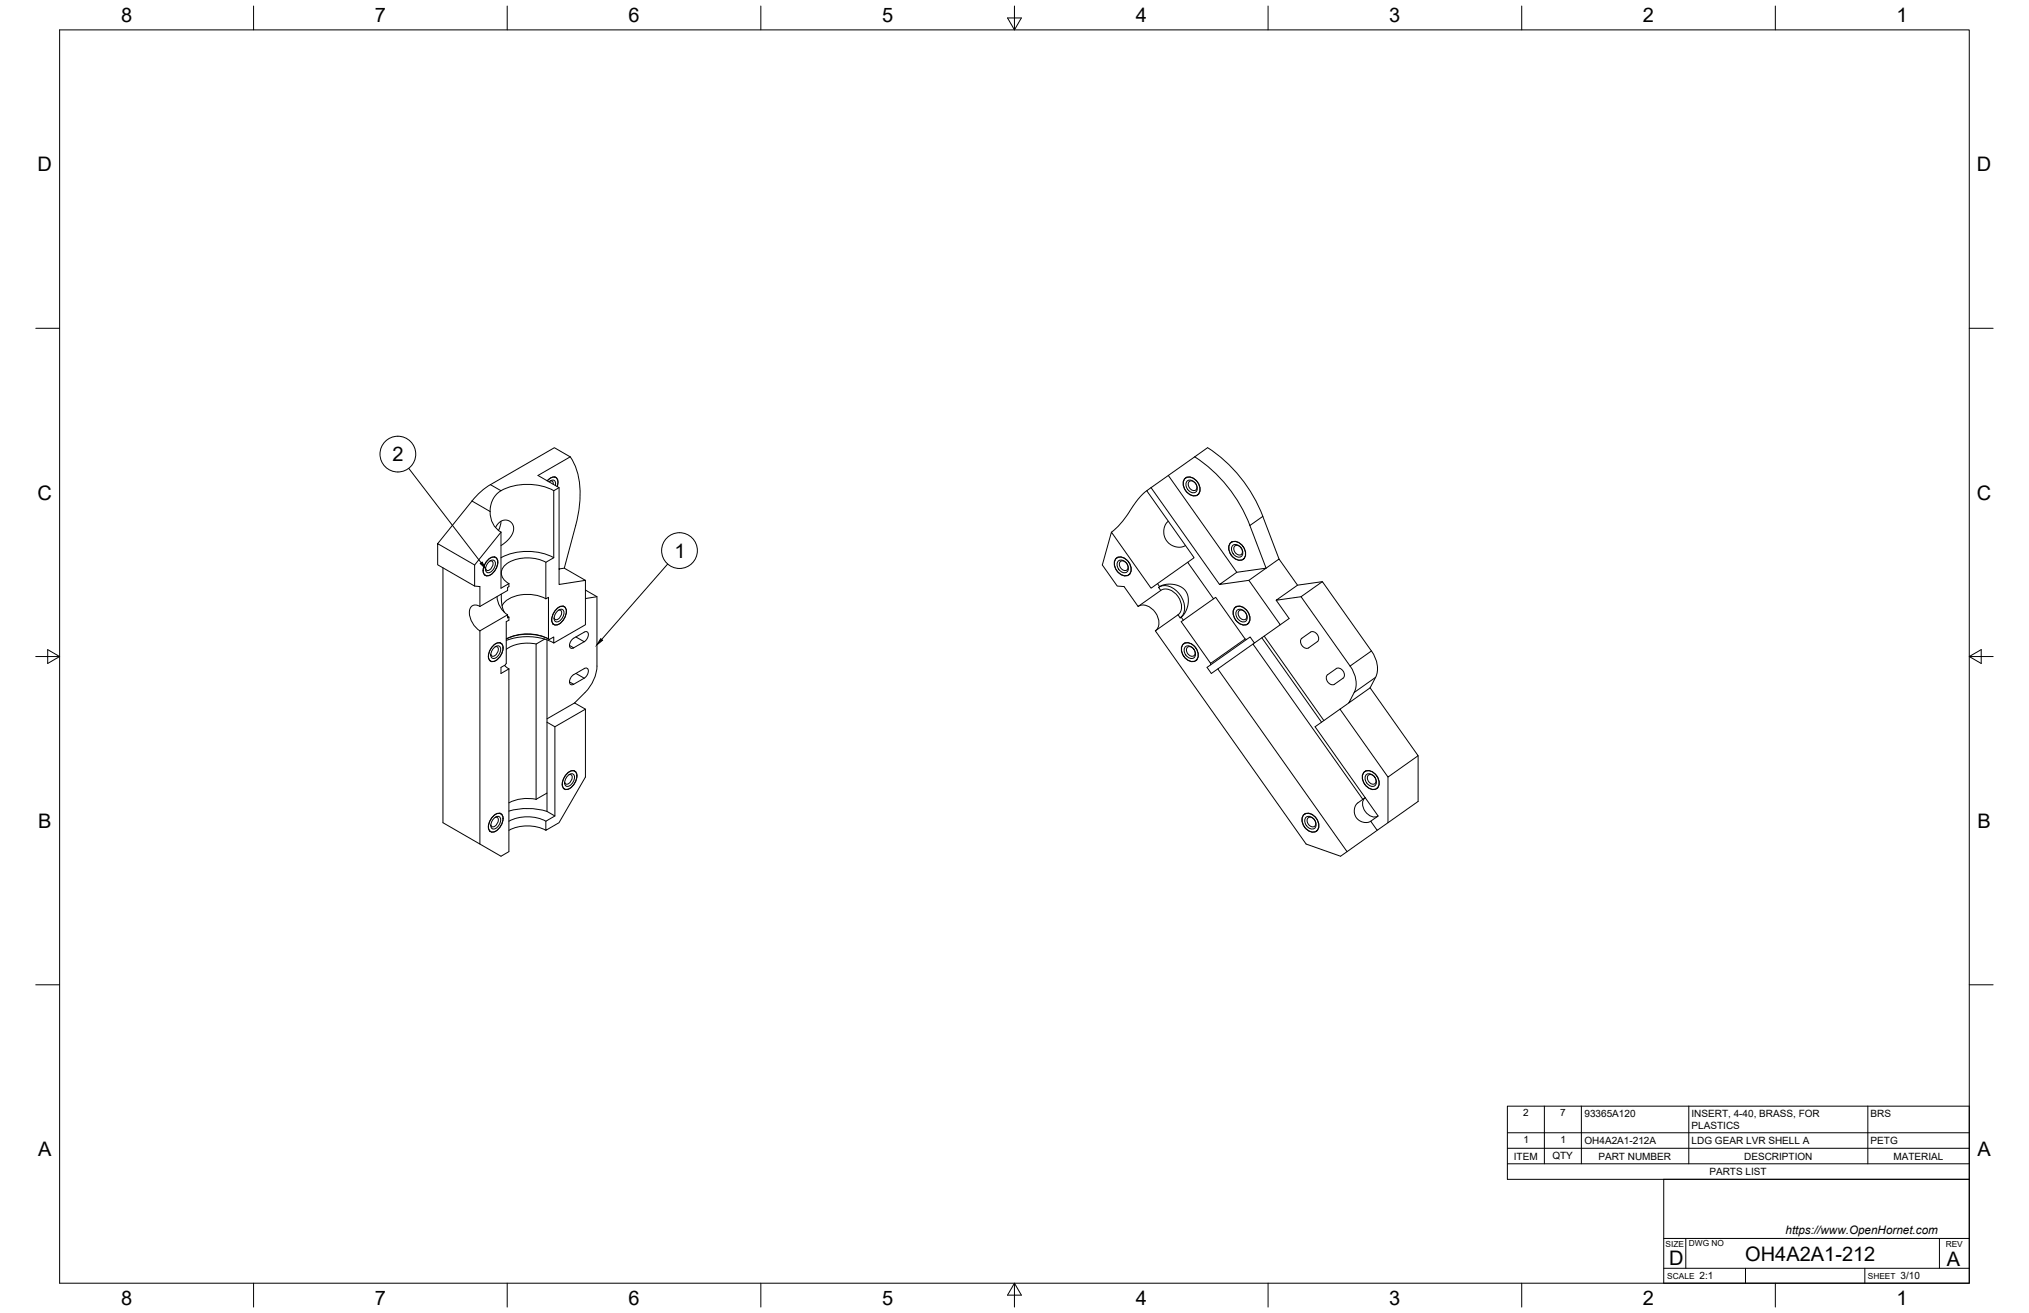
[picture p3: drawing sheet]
<svg xmlns="http://www.w3.org/2000/svg" width="864mm" height="559mm" viewBox="0 0 864 559" stroke-linecap="round" stroke-linejoin="round" font-family="sans-serif">
<!-- layer: Visible -->
<g fill="none" stroke="#000" stroke-width=".43">
<path d="M242.7 194.4l-13.7 8 9 5.1v41.3l11.2-1.8-9-5.2-2.2 .3M242.7 194.4l-6.7-3.9-27.3 15.8a28.4 28.4 0 0 0-7.8 6.9l-14.6 18.2M242.7 194.4a31.9 31.9 0 0 1 3.6 23.1l-1.3 6.2-4.8 18.1M508.5 194.4l-11.2 8M508.5 194.4a61 61 0 0 1 23.5 29.2M514 190.5l-5.5 3.9M514 190.5a61 61 0 0 1 23.5 29.3l6.9 18.1M208.6 217.7a9.6 9.6 0 0 0 4.7 8.8M233.7 205.1a1.54 1.54 0 0 1 2.2-.7 1.54 1.54 0 0 1 .5 2.2M234.1 204.8a1 1 0 0 1 1.2 .1 1 1 0 0 1 .2 1.2M235.7 208.8a22.7 22.7 0 0 0-24.2 1.4 10.6 10.6 0 0 0-2.9 7.5M236.1 203l.4 .2"/>
<path d="M237.1 207.1a2.57 2.57 0 0 0-1.5-4.1l-1.6 .7-1 1a2.58 2.58 0 0 1 4.2-.8l.3 1.7-.3 1.5M238 207.5l-2.3 1.4v28.5l-3.4 1.9v15.6l1.1-.7v17.7l.4 .3 1.9-1.1v2.6l13.5-7.8v-18.9M488.1 208.9l-2.6 2.3-3.2 4.2a42.2 42.2 0 0 1-9.2 11.1M489.9 207.5l29.2 41.3 7.3-5.2 12.5-1.8-7.3 5.2-12.5 1.8M489.9 207.5l7.4-5.1 29.1 41.2M489.9 207.5l-1.8 1.4 20.2 28.5-2.8 1.9 11 15.6 .9-.7 12.5 17.7 .6 .3 1.6-1.1 1.8 2.6 11-7.8-13.3-18.9M504.1 203.8a3.9 3.9 0 0 1 6.1 2.2 3.2 3.2 0 0 1-1.6 5.1 5.2 5.2 0 0 1-4.5-7.3zM504.2 203.9a3.9 3.9 0 0 1 6 2.1 3.1 3.1 0 0 1-1.7 5 5.1 5.1 0 0 1-4.3-7.1zM505.1 204.9a2.8 2.8 0 0 1 4.4 2.1 2 2 0 0 1-.9 2.7 2 2 0 0 1-2.7-.9l-1-1.8-.1-1.1zM505.2 203.1l-.6 .4M506.3 204.9a2.42 2.42 0 0 1 2.6 .9 2.42 2.42 0 0 1 0 2.8 2.42 2.42 0 0 1-2.6-1 2.42 2.42 0 0 1 0-2.7zM510.2 210.2l-.5 .4"/>
<path d="M186.3 231.4l15.7 9.1v8.9l-15.7-9zM207.5 238.4a2.4 2.4 0 0 1 4.2-.4 5.9 5.9 0 0 1-4.7 7.1 3 3 0 0 1-.9-4.6zM207.5 238.5a2.36 2.36 0 0 1 4.1-.5 5.7 5.7 0 0 1-4.6 7 2.97 2.97 0 0 1-.8-4.5zM207.8 239.4l.5-.4a1.47 1.47 0 0 1 1.9-.5 1.47 1.47 0 0 1 .6 1.9 3.5 3.5 0 0 1-3.5 3.2 3.2 3.2 0 0 1 .5-4.2zM208.5 238.8a1.08 1.08 0 0 1 1.3 .3 1.08 1.08 0 0 1 0 1.3 2.51 2.51 0 0 1-2.7 2.3l-.4-.7M210.5 237l.1 .1M210.6 237.1l.3 .2M210.9 224.6l1.3-1.9 2.1-1.3 2.4 .3 1.5 1.4a6.3 6.3 0 0 1-2.6 7.3l-2.4 1.8M213.2 221.8l-.3 2.2-.7 1.8M213.2 226.5v23.8l3.4-1.9M213.2 226.5l-11.2 14M213.3 237.4a24.8 24.8 0 0 1 22.4 0"/>
<path d="M232.3 239.3a16.5 16.5 0 0 0-17.5 1.4 4.6 4.6 0 0 0 1.8 7.7M474.8 237.9a3.9 3.9 0 0 1 6.1 2.1 3.2 3.2 0 0 1-1.7 5.1 5.2 5.2 0 0 1-4.4-7.2zM474.9 237.9a3.9 3.9 0 0 1 5.9 2.1 3.1 3.1 0 0 1-1.6 5 5.1 5.1 0 0 1-4.3-7.1zM475.8 239a2.8 2.8 0 0 1 4.4 2 2 2 0 0 1-.9 2.7 2 2 0 0 1-2.7-.9l-1-1.7-.1-1.2zM475.9 237.1l-.6 .4M477 238.9a2.42 2.42 0 0 1 2.6 .9 2.42 2.42 0 0 1 0 2.8 2.42 2.42 0 0 1-2.6-.9 2.42 2.42 0 0 1 0-2.8zM497.3 221.8a6.4 6.4 0 0 0-.8 8.3 6.4 6.4 0 0 0 8.1 2.1M505.5 239.3l-12.8 9.1 .9 1.3 1.4-.7 2-.4 3.9 .4 2 .9 1.8 1.7 1 2.4v3l-1.1 3.4-1.8 2.3M523.5 231.2a3.9 3.9 0 0 1 6.1 2.2 3.2 3.2 0 0 1-1.7 5.1 5.2 5.2 0 0 1-4.4-7.3zM523.6 231.3a3.9 3.9 0 0 1 5.9 2.1 3.1 3.1 0 0 1-1.6 5 5.1 5.1 0 0 1-4.3-7.1zM524.3 230.7l-.3 .2M524.5 232.3a2.8 2.8 0 0 1 4.4 2.1 2 2 0 0 1-.9 2.7 2 2 0 0 1-2.7-.9l-1-1.7-.1-1.2z"/>
<path d="M524.6 230.5l-.3 .2M525.7 232.3a2.42 2.42 0 0 1 2.6 .9 2.42 2.42 0 0 1 0 2.8 2.42 2.42 0 0 1-2.6-.9 2.42 2.42 0 0 1 0-2.8zM529.6 237.6l-.5 .4M532 223.6l6.9 18.2 5.5-3.9 7.9 11.1M188.5 241.7v108.4l15.8 9.1v-90.7M204.3 258.1a2.74 2.74 0 0 0-3.2-.3 2.74 2.74 0 0 0-1.3 2.9 9.9 9.9 0 0 0 4.5 7.8M206.2 244.6l.4 .2M211.6 253.9a9.9 9.9 0 0 0 4.5 7.8M213.3 252.9l.3 4.5 1.1 3.2M216.6 248.4v1.3l-.6 .3v1.3l-11.7 6.8v-8.5l-2.3-.2M232.3 254.8a16.7 16.7 0 0 0-17.2 1.1l-1.4 1.9M236.7 259.3a2.4 2.4 0 0 1 4.1-.4 5.9 5.9 0 0 1-4.6 7.1 3 3 0 0 1-.9-4.5z"/>
<path d="M236.7 259.4a2.36 2.36 0 0 1 4.1-.4 5.7 5.7 0 0 1-4.6 6.9 2.97 2.97 0 0 1-.8-4.4zM237.7 259.7a1.08 1.08 0 0 1 1.2 .4 1.08 1.08 0 0 1 .1 1.3 2.51 2.51 0 0 1-2.7 2.2l-.4-.7M239.7 258l.4 .2M249.2 251.1l4.9 2.9v29.5a17 17 0 0 1-5.1 11.2M254.1 254l-4.9 .7M480.9 244.2l-.5 .4M484.4 258.1a5.9 5.9 0 0 1 7.9 3.5 5.4 5.4 0 0 1-.5 6.9M492.7 248.4l-2.8 1.9-16.8-23.8-3.9 14 6.3 8.9 2.9 .2 6 8.5 9.7-6.8-1-1.3M493.1 250a6.7 6.7 0 0 1 8.5 2.3 8.1 8.1 0 0 1 1.3 10.1l-.6 .6M493.6 249.7l-.5 .3M494.1 251.3a5.9 5.9 0 0 1 7.8 3.4 5.4 5.4 0 0 1-.5 7M516.5 254.9l-13.7 9.7 12.5 17.7 14.6-10.4"/>
<path d="M525.4 258.8a3.9 3.9 0 0 1 6.1 2.1 3.2 3.2 0 0 1-1.7 5.1 5.2 5.2 0 0 1-4.4-7.2zM525.5 258.9a3.9 3.9 0 0 1 5.9 2.1 3.1 3.1 0 0 1-1.6 5 5.1 5.1 0 0 1-4.3-7.1zM526.4 259.9a2.8 2.8 0 0 1 4.3 2.1 2 2 0 0 1-.9 2.6 2 2 0 0 1-2.6-.9l-1.1-1.7-.1-1.1zM526.4 258.1l-.5 .3M527.5 259.8a2.42 2.42 0 0 1 2.6 1 2.42 2.42 0 0 1 .1 2.8 2.42 2.42 0 0 1-2.7-1 2.42 2.42 0 0 1 0-2.8zM543.2 255.5l5.5 7.7-3.8 2.7M562.8 247.5l-10.5 1.5-9.1 6.5 10.6-1.5M209.8 274.9a2.4 2.4 0 0 1 4.1-.4 5.9 5.9 0 0 1-4.7 7.1 3 3 0 0 1-.8-4.6zM209.8 275a2.36 2.36 0 0 1 4-.5 5.7 5.7 0 0 1-4.5 7 2.97 2.97 0 0 1-.9-4.5zM210.1 275.9l.4-.4a1.47 1.47 0 0 1 2-.5 1.47 1.47 0 0 1 .6 1.9 3.5 3.5 0 0 1-3.6 3.2 3.2 3.2 0 0 1 .6-4.2zM210.8 275.3a1.08 1.08 0 0 1 1.2 .3 1.08 1.08 0 0 1 0 1.3 2.51 2.51 0 0 1-2.7 2.3l-.4-.8M212.8 273.5v.1"/>
<path d="M212.8 273.6l.4 .2M215.5 272.6a24.9 24.9 0 0 1 20.2 1M216 262.3l.6 .4M216 261.7v1.3l.6-.3M216 261.7l-11.7 6.8M216.6 262.7v1.2l-1.1 .7v17.7l-.4 .7-1.9 1v2.6l3.4-1.9M228.2 274.1a16.4 16.4 0 0 0-12.7 2.2M231.8 272l-3.6 2.1v66.1l4.6-2.7M232.8 272.4v35l3.4 1.9v38l-3.9 2.2v3.9l5.6-3.3 11.3-19.4v-28.9l-4.6-2.6M233.5 271.9a19.8 19.8 0 0 0-18 .1 20.8 20.8 0 0 1 18.3 .2M235.3 265.5l.5 .3M237 260.3l.5-.4a1.47 1.47 0 0 1 1.9-.5 1.47 1.47 0 0 1 .6 2 3.5 3.5 0 0 1-3.5 3.2 3.2 3.2 0 0 1 .5-4.3z"/>
<path d="M243.7 272l5.4-3.2a1.2 1.2 0 0 1 1.2 .5 1.2 1.2 0 0 1 .1 1.3l-1.3 2.2-5.4 3.1a1.2 1.2 0 0 1-1.2-.5 1.2 1.2 0 0 1 0-1.3zM501.4 261.7l-9.7 6.8 64.2 90.7 14.7 5.2 15.6-11M501.4 261.7l.9 1.3M502.8 262.7l.9 1.2M502.8 262.7l-.5 .3M503.4 274.3a3.9 3.9 0 0 1 6.1 2.2 3.2 3.2 0 0 1-1.7 5.1 5.2 5.2 0 0 1-4.4-7.3zM503.4 274.4a3.9 3.9 0 0 1 6 2.1 3.1 3.1 0 0 1-1.6 5 5.1 5.1 0 0 1-4.4-7.1zM504.4 275.5a2.8 2.8 0 0 1 4.3 2 2 2 0 0 1-.9 2.7 2 2 0 0 1-2.7-.9l-1-1.7-.1-1.2zM504.4 273.6l-.5 .4M505.5 275.4a2.42 2.42 0 0 1 2.6 .9 2.42 2.42 0 0 1 0 2.8 2.42 2.42 0 0 1-2.6-.9 2.42 2.42 0 0 1 0-2.8zM530.5 272.2l-16.7 11.8 1.8 2.6 2.7-1.9M531.2 265.4l-.3 .2"/>
<path d="M531.5 265.2l-.3 .1M533.3 274.1l-15 10.6 55 77.8M533.9 273.7l-.6 .4 46.8 66.1a5.5 5.5 0 0 0-3.6 4 4.8 4.8 0 0 0 1.8 4.8 4.8 4.8 0 0 0 5.1 .5M537.1 271.4l25.4 36M538.1 270.7l25.4 36M554.1 271.6l3.7-2.6a2.66 2.66 0 0 1 2.9 1.1 2.66 2.66 0 0 1 0 3l-3.7 2.6a2.66 2.66 0 0 1-2.9-1 2.66 2.66 0 0 1 0-3.1zM208.4 281.1h.1M208.4 281.1l.4 .2M214.7 283.2l1.9 1.5M216.6 284.7v77.8l-3.4 1.9-8.9-5.2M244.2 287.1l4.9-2.8a1.2 1.2 0 0 1 1.2 .5 1.2 1.2 0 0 1 .1 1.3l-.8 1.7-.9 .8M244.2 287.1a3.1 3.1 0 0 0-1.3 4.2l1.3-.1 4.4-2.6"/>
<path d="M244.6 299.2l-11.8 6.7M249 294.7l-4.4 4.5M509.5 280.7l-.6 .4M515.3 282.3v.7M565.1 287.1l3.7-2.6a2.66 2.66 0 0 1 2.8 1.1 2.66 2.66 0 0 1 0 3M565.1 287.1a2.66 2.66 0 0 0 0 3.1 2.66 2.66 0 0 0 2.9 1l3.6-2.6M583.2 292.7l-9.1 6.5 2.3-4.5M583.2 292.7l2.3-4.4a11.2 11.2 0 0 0-1.8-11.3l-20.9-29.5-9 6.5 20.8 29.5a11.4 11.4 0 0 1 1.8 11.2M583.2 292.7l20.4 28.9-12.8 9.1-20.5-28.9 3.8-2.6M232.8 307.4v37.9l3.4 2M249.2 301.8l-13 7.5M570.3 301.8l-10.6 7.5 26.9 38-3.2 2.2 2.8 3.9 4.6-3.3v-19.4"/>
<path d="M239.8 335.5l.4 .3M241.2 329.3a2.4 2.4 0 0 1 4.1-.4 5.9 5.9 0 0 1-4.6 7.1 3 3 0 0 1-.9-4.5zM241.2 329.4a2.36 2.36 0 0 1 4.1-.4 5.7 5.7 0 0 1-4.6 6.9 2.97 2.97 0 0 1-.8-4.4zM241.5 330.3l.4-.4a1.47 1.47 0 0 1 2-.5 1.47 1.47 0 0 1 .6 2 3.5 3.5 0 0 1-3.6 3.2 3.2 3.2 0 0 1 .6-4.3zM242.2 329.7a1.08 1.08 0 0 1 1.2 .4 1.08 1.08 0 0 1 .1 1.2 2.51 2.51 0 0 1-2.7 2.3l-.4-.7M244.2 328l.4 .2M580.4 328.8a3.9 3.9 0 0 1 6.1 2.1 3.2 3.2 0 0 1-1.7 5.1 5.2 5.2 0 0 1-4.4-7.2zM580.4 328.9a3.9 3.9 0 0 1 6 2.1 3.1 3.1 0 0 1-1.6 5 5.1 5.1 0 0 1-4.4-7.1zM581.2 328.2l-.3 .2M581.4 329.9a2.8 2.8 0 0 1 4.3 2.1 2 2 0 0 1-.9 2.6 2 2 0 0 1-2.7-.9l-1-1.7-.1-1.1zM581.4 328.1l-.2 .1M582.5 329.8a2.42 2.42 0 0 1 2.6 1 2.42 2.42 0 0 1 0 2.8 2.42 2.42 0 0 1-2.6-1 2.42 2.42 0 0 1 0-2.8z"/>
<path d="M586.5 335.2l-.6 .4M603.6 321.6v19.5l-12.8 9M208.4 353.7h.1M208.4 353.7l.4 .2M209.8 347.5a2.4 2.4 0 0 1 4.1-.5 5.9 5.9 0 0 1-4.7 7.2 3 3 0 0 1-.8-4.6zM209.8 347.5a2.36 2.36 0 0 1 4-.4 5.7 5.7 0 0 1-4.5 7 2.97 2.97 0 0 1-.9-4.5zM210.1 348.5l.4-.5a1.47 1.47 0 0 1 2-.4 1.47 1.47 0 0 1 .6 1.9 3.5 3.5 0 0 1-3.6 3.2 3.2 3.2 0 0 1 .6-4.2zM210.8 347.9a1.08 1.08 0 0 1 1.2 .3 1.08 1.08 0 0 1 0 1.3 2.51 2.51 0 0 1-2.7 2.3l-.4-.8M212.8 346.1h.1M212.8 346.2l.4 .2M216.6 349.5a17.4 17.4 0 0 1 15.7 0M216.6 353.4a17.4 17.4 0 0 1 15.7 0"/>
<path d="M216.6 345.2a28.7 28.7 0 0 1 16.2 .1M228.2 340.2a17.5 17.5 0 0 0-11.6 1.5M554.7 346.9a3.9 3.9 0 0 1 6.1 2.2 3.2 3.2 0 0 1-1.7 5.1 5.2 5.2 0 0 1-4.4-7.3zM554.8 347a3.9 3.9 0 0 1 5.9 2.1 3.1 3.1 0 0 1-1.6 5 5.1 5.1 0 0 1-4.3-7.1zM555.7 348a2.8 2.8 0 0 1 4.4 2.1 2 2 0 0 1-1 2.7 2 2 0 0 1-2.6-.9l-1-1.7-.2-1.2zM555.8 346.2l-.6 .4M556.9 348a2.42 2.42 0 0 1 2.6 .9 2.42 2.42 0 0 1 0 2.8 2.42 2.42 0 0 1-2.6-.9 2.42 2.42 0 0 1 0-2.8zM560.8 353.3l-.5 .4M580.1 340.2l1-.7a5.1 5.1 0 0 0 2.4 7.9l2 .3 1.1-.4"/>
</g>
<!-- layer: Visible Narrow -->
<path d="M200.9 213.2l7.7 4.5M208.7 206.3l4.5 2.6M537.5 219.8l-5.5 3.8M242.4 274.7l1.8 1M245.1 271.1l3.5 2M583.7 277.1l-9.1 6.4M242.4 290.2l1.8 1M245.1 286.6l3.5 2M585.5 288.3l-9.1 6.4" fill="none" stroke="#000" stroke-width=".43"/>
<!-- layer: Border -->
<g fill="none" stroke="#000" stroke-width=".43">
<path d="M25.4 12.7h812.8v533.4h-812.8zM107.9 2.6v10.1M215.9 2.6v10.1M323.8 2.6v10.1M428.8 7.6h5.9l-2.9 5.1zM431.8 2.6v10.1M539.7 2.6v10.1M647.7 2.6v10.1M755.6 2.6v10.1M15.2 139.7h10.2M838.2 139.7h10.1M15.2 279.4h10.2"/>
<path d="M20.3 276.5l5.1 2.9-5.1 3zM838.2 279.4l5.1-2.9v5.9zM838.2 279.4h10.1M15.2 419.1h10.2M838.2 419.1h10.1M107.9 546.1v10.2M215.9 546.1v10.2M323.8 546.1v10.2M431.8 546.1l2.9 5.1h-5.9zM431.8 546.1v10.2M539.7 546.1v10.2M647.7 546.1v10.2"/>
<path d="M755.6 546.1v10.2"/>
</g>
<!-- layer: Titleblock -->
<path d="M708.1 501.9h130.1v44.2h-130.1zM708.1 539.8h130.1M708.1 527.1h130.1M717.5 527.1v12.7M742.9 539.8v6.3M793.7 539.8v6.3M825.5 527.1v12.7" fill="none" stroke="#000" stroke-width=".43"/>
<!-- layer: Parts Lists -->
<path d="M641.6 470.8h196.6v31.1h-196.6zM657.3 470.8v24.5M673.1 470.8v24.5M718.8 470.8v24.5M795 470.8v24.5M641.6 495.3h196.6M641.6 488.7h196.6M641.6 482.1h196.6" fill="none" stroke="#000" stroke-width=".43"/>
<!-- layer: Balloons -->
<g fill="none" stroke="#000" stroke-width=".43">
<circle cx="169.3" cy="193.3" r="7.6"/>
<circle cx="289.2" cy="234.3" r="7.6"/>
</g>
<!-- layer: 0 -->
<path d="M204.4 239.8l.8-.6 1.5 2.8zM255.7 271.8l.8 .7-2.4 1.9z" fill="#000" stroke="#000" stroke-width=".43"/>
<path d="M174 199.3l30.8 40.2M284.2 240.1l-28.1 32.1" fill="none" stroke="#000" stroke-width=".43"/>
<g font-size="8.5">
<text x="51.6" y="9.4">8</text>
<text x="159.5" y="9.4">7</text>
<text x="267.5" y="9.4">6</text>
<text x="375.4" y="9.3">5</text>
<text x="483.4" y="9.4">4</text>
<text x="591.3" y="9.4">3</text>
<text x="699.3" y="9.4">2</text>
<text x="807.2" y="9.4">1</text>
<text x="16" y="72.9">D</text>
<text x="841.4" y="72.9">D</text>
<text x="167" y="196.3">2</text>
<text x="16" y="212.6">C</text>
<text x="841.4" y="212.6">C</text>
<text x="287.1" y="237.4">1</text>
<text x="16.2" y="352.3">B</text>
<text x="841.7" y="352.3">B</text>
<text x="16.2" y="492">A</text>
<text x="841.7" y="492">A</text>
<text x="710.4" y="538.4">D</text>
<text x="742.8" y="536.7">OH4A2A1-212</text>
<text x="828.7" y="538.8">A</text>
<text x="51.6" y="555.5">8</text>
<text x="159.5" y="555.5">7</text>
<text x="267.5" y="555.5">6</text>
<text x="375.4" y="555.4">5</text>
<text x="483.4" y="555.5">4</text>
<text x="591.3" y="555.5">3</text>
<text x="699.3" y="555.5">2</text>
<text x="807.2" y="555.5">1</text>
</g>
<text font-size="5" x="760" y="525.2">https://www.OpenHornet.com</text>
<g font-size="4.3">
<text x="648.3" y="475.1">2</text>
<text x="664" y="475.1">7</text>
<text x="674.4" y="475.3">93365A120</text>
<text x="719.9" y="475.4">INSERT, 4-40, BRASS, FOR</text>
<text x="796.2" y="475.4">BRS</text>
<text x="720" y="480.5">PLASTICS</text>
<text x="648.4" y="486.4">1</text>
<text x="664.2" y="486.4">1</text>
<text x="674.4" y="486.7">OH4A2A1-212A</text>
<text x="720" y="486.7">LDG GEAR LVR SHELL A</text>
<text x="796.2" y="486.7">PETG</text>
<text x="644.3" y="493.5">ITEM</text>
<text x="660.7" y="493.4">QTY</text>
<text x="680.3" y="493.5">PART NUMBER</text>
<text x="742.4" y="493.5">DESCRIPTION</text>
<text x="805.9" y="493.5">MATERIAL</text>
<text x="727.6" y="500.1">PARTS LIST</text>
<text x="723.4" y="544.5">2:1</text>
<text x="809" y="544.5">3/10</text>
</g>
<g font-size="3.5">
<text x="708.9" y="530.9">SIZE</text>
<text x="718.9" y="530.5">DWG NO</text>
<text x="828.2" y="530.9">REV</text>
<text x="709.6" y="544.2">SCALE</text>
<text x="795" y="544.2">SHEET</text>
</g>
</svg>
